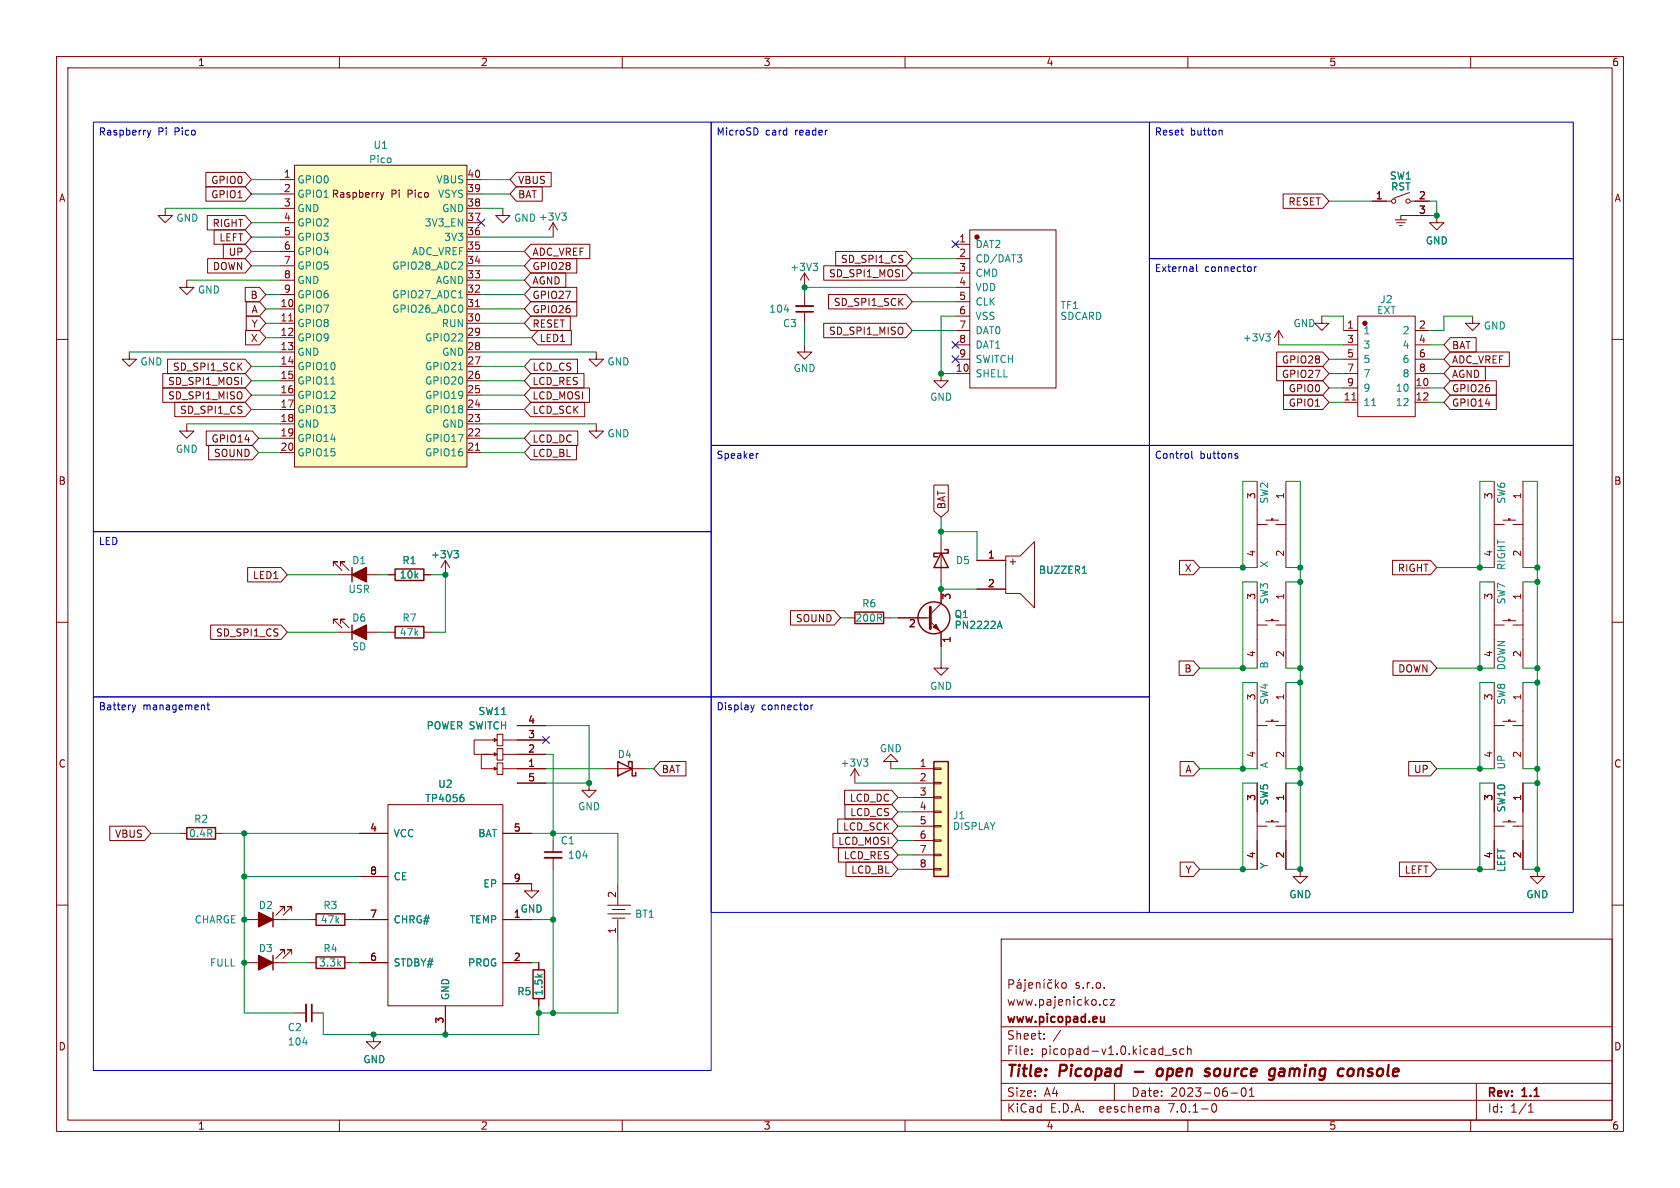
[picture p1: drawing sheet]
<svg xmlns="http://www.w3.org/2000/svg" width="297mm" height="210mm" viewBox="0 0 297 210" stroke-linecap="round" stroke-linejoin="round" font-family="sans-serif">
<g fill="none" stroke="#840000" stroke-width=".18">
<path d="M10 10h277v190h-277zM12 12h273v186h-273zM60 10v2M110 10v2M160 10v2M210 10v2M260 10v2M29.2 36.8v1.3h1.3l-1.3 1.3-1.3-1.3h1.3M36.4 33h6.9l1.1 1.3-1.1 1.3h-6.9zM36.4 30.5h6.9l1.1 1.3-1.1 1.2h-6.9zM36.6 38.1h6.7l1.1 1.3-1.1 1.2h-6.7zM49.5 31.8h2.6"/>
<path d="M49.5 34.3h2.6M49.5 36.8h2.6M49.5 39.4h2.6M52.1 29.2h30.4v53.4h-30.4zM67.2 34l.4 .9M67.6 34.9l-.4 .4M67.9 34l-.3 .9M82.5 31.8h2.6M82.5 34.3h2.6M82.5 36.8h2.6M82.5 39.4h2.6M88.9 36.8v1.3h1.3l-1.3 1.3-1.3-1.3h1.3"/>
<path d="M91.3 30.5h6.1v2.5h-6.1l-1.1-1.2zM91.3 33h4.6v2.6h-4.6l-1.1-1.3zM97.8 39.4v2.5M97.8 39.4l-.8 1.2M97.8 39.4l.8 1.2M226.8 34.3h7l1.1 1.3-1.1 1.2h-7zM242.6 35.6h3.3M246.6 38.9h2.1M246.9 39.4h1.5M247.4 39.9h.5M249.2 34l-2.8 1.1M249.4 35.6h3.3"/>
<path d="M252.7 38.1h-5.1v.8M254 38.1v1.3h1.3l-1.3 1.2-1.3-1.2h1.3M10 60h2M33 49.5v1.3h1.3l-1.3 1.3-1.3-1.3h1.3M36.7 45.7h6.6l1.1 1.3-1.1 1.3h-6.6zM37.9 40.6h5.4l1.1 1.3-1.1 1.3h-5.4zM39.5 43.2h3.8l1.1 1.3-1.1 1.2h-3.8zM43.4 50.8h2.5l1.1 1.3-1.1 1.2h-2.5zM43.4 58.4h2.5l1.1 1.3-1.1 1.3h-2.5zM43.5 53.3h2.4l1.1 1.3-1.1 1.3h-2.4zM43.5 55.9h2.4l1.1 1.3-1.1 1.2h-2.4zM49.5 54.6h2.6"/>
<path d="M49.5 57.2h2.6M49.5 59.7h2.6M49.5 52.1h2.6M49.5 49.5h2.6M49.5 47h2.6M49.5 44.5h2.6M49.5 41.9h2.6M51 56.7h.8M82.5 54.6h2.6M82.5 57.2h2.6M82.5 59.7h2.6M82.5 52.1h2.6"/>
<path d="M82.5 49.5h2.6M82.5 47h2.6M82.5 44.5h2.6M82.5 41.9h2.6M84.1 54.2h.7M93.8 53.3h8.2v2.6h-8.2l-1.1-1.3zM93.8 55.9h7v2.5h-7l-1.1-1.2zM93.8 50.8h8.2v2.5h-8.2l-1.1-1.2zM93.8 43.2h10.5v2.5h-10.5l-1.1-1.2zM93.8 45.7h8.2v2.6h-8.2l-1.1-1.3zM93.8 48.3h6.2v2.5h-6.2l-1.1-1.3zM95.1 58.4h5.9v2.6h-5.9l-1.1-1.3z"/>
<path d="M142.2 48.3v2.5M142.2 52.1v2M142.2 55.1v2.1M142.2 48.3l-.7 1.2M142.2 48.3l.8 1.2M145.6 47h14.6l1.1 1.3-1.1 1.2h-14.6zM145.6 57.1h14.6l1.1 1.3-1.1 1.3h-14.6zM146.5 52.1h13.7l1.1 1.2-1.1 1.3h-13.7zM147.7 44.4h12.5l1.1 1.3-1.1 1.3h-12.5zM168.9 58.4h2.5M168.9 43.2h2.5M168.9 45.7h2.5"/>
<path d="M168.9 48.3h2.5M168.9 50.8h2.5M168.9 53.3h2.5M168.9 55.9h2.5M171.4 40.6h15.3v28h-15.3zM226.1 58.4l-.8 1.3M226.1 58.4v2.6M226.1 58.4l.7 1.3M233.7 55.9v1.3h1.2l-1.2 1.2-1.3-1.2h1.3M237.5 58.4h2.5M240 55.9h10.2v17.8h-10.2zM250.2 58.4h2.5"/>
<path d="M256.4 59.7h4.6v2.5h-4.6l-1.1-1.2zM260.3 55.9v1.3h1.3l-1.3 1.2-1.2-1.2h1.2M285 60h2M22.9 62.2v1.3h1.2l-1.2 1.3-1.3-1.3h1.3M28.8 66h14.5l1.1 1.3-1.1 1.3h-14.5zM28.8 68.6h14.5l1.1 1.3-1.1 1.2h-14.5zM29.6 63.5h13.7l1.1 1.3-1.1 1.2h-13.7zM30.9 71.1h12.4l1.1 1.3-1.1 1.3h-12.4zM33 74.9v1.3h1.3l-1.3 1.3-1.3-1.3h1.3M36.5 76.2h8.1l1.1 1.3-1.1 1.2h-8.1zM36.9 78.7h7.7l1.1 1.3-1.1 1.3h-7.7zM49.5 62.2h2.6"/>
<path d="M49.5 64.8h2.6M49.5 67.3h2.6M49.5 69.9h2.6M49.5 72.4h2.6M49.5 74.9h2.6M49.5 77.5h2.6M82.5 62.2h2.6M82.5 64.8h2.6M82.5 67.3h2.6M82.5 69.9h2.6M82.5 72.4h2.6M82.5 74.9h2.6"/>
<path d="M82.5 77.5h2.6M84.1 79.6h.7M93.8 76.2h8.4v2.5h-8.4l-1.1-1.2zM93.8 78.7h8.1v2.6h-8.1l-1.1-1.3zM93.8 71.1h9.6v2.6h-9.6l-1.1-1.3zM93.8 63.5h8.3v2.5h-8.3l-1.1-1.2zM93.8 68.6h10.4v2.5h-10.4l-1.1-1.2zM93.8 66h9.4v2.6h-9.4l-1.1-1.3zM105.4 74.9v1.3h1.3l-1.3 1.3-1.3-1.3h1.3M105.4 62.2v1.3h1.3l-1.3 1.3-1.3-1.3h1.3M142.2 61v1.2h1.3l-1.3 1.3-1.2-1.3h1.2M166.4 66v1.3h1.2l-1.2 1.3-1.3-1.3h1.3"/>
<path d="M168.9 61h2.5M168.9 63.5h2.5M168.9 66h2.5M225.7 62.2h8.1l1.1 1.3-1.1 1.3h-8.1zM225.7 64.8h8.1l1.1 1.2-1.1 1.3h-8.1zM226.9 69.8h6.9l1.1 1.3-1.1 1.3h-6.9zM226.9 67.3h6.9l1.1 1.3-1.1 1.3h-6.9zM237.5 68.6h2.5M237.5 71.1h2.5M237.5 61h2.5M237.5 63.5h2.5M237.5 66h2.5"/>
<path d="M239 70.7h.7M250.2 68.6h2.5M250.2 71.1h2.5M250.2 61h2.5M250.2 63.5h2.5M250.2 66h2.5M256.4 67.3h8.1v2.6h-8.1l-1.1-1.3zM256.4 69.8h8.1v2.6h-8.1l-1.1-1.3zM256.4 64.8h6.2v2.5h-6.2l-1.1-1.3zM256.4 62.2h10.4v2.6h-10.4l-1.1-1.3zM49.5 80h2.6M78.7 99.1v2.5"/>
<path d="M78.7 99.1l-.7 1.2M78.7 99.1l.8 1.2M82.5 80h2.6M165.1 85.7h2.5v4.6l-1.2 1.1-1.3-1.1zM166.4 95.3v7.6M172.7 99.1h5.1M177.8 98.3h2.5l2.6-2.5v11.6l-2.6-2.5h-2.5zM178.6 99.3h1M179.1 98.8v1M208.5 99.1h2.5l1.1 1.2-1.1 1.3h-2.5zM222.2 92.7h1.8M222.2 85.1v15.2"/>
<path d="M223.8 91.9h2.3M224.8 91.9v-.2h.2v.2M225.6 92.7h1.7M227.3 85.1v15.2M246.2 99.1h6.7l1.1 1.2-1.1 1.3h-6.7zM264.2 85.1v15.2M264.2 92.7h1.7M265.7 91.9h2.3M266.7 91.9v-.2h.3v.2M267.5 92.7h1.7M269.2 85.1v15.2M10 110h2"/>
<path d="M37.2 110.5h12.5l1.1 1.3-1.1 1.2h-12.5zM43.8 100.3h5.9l1.1 1.3-1.1 1.3h-5.9zM58.9 100.1v-.8h.8h-.8l1.6 1.5M58.9 110.2v-.7h.8h-.8l1.6 1.5M59.7 101.6h7.6M59.7 111.8h7.6M60.2 100.1v-.8h.8h-.8l1.5 1.5M60.2 110.2v-.7h.8h-.8l1.5 1.5M68.6 101.6h1.2M68.6 111.8h1.2M74.9 101.6h1.3M74.9 111.8h1.3"/>
<path d="M139.8 107.9h7.7l1.1 1.3-1.1 1.3h-7.7zM149.9 109.2h1.2M156.2 109.2h1.3M158.7 109.2h5.8M164.5 109.9l1.9 1.9v2.5M165.7 111.1l.5 .5M166.4 116.8v1.3h1.2l-1.2 1.3-1.3-1.3h1.3M166.4 104.1v2.6l-1.9 1.9M172.7 104.1h5.1M208.5 116.8h2.5l1.1 1.3-1.1 1.3h-2.5zM222.2 110.5h1.8M222.2 102.9v15.2"/>
<path d="M223.8 109.7h2.3M224.8 109.7v-.2h.2v.2M225.6 110.5h1.7M227.3 102.9v15.2M246.3 116.8h6.6l1.1 1.3-1.1 1.3h-6.6zM264.2 102.9v15.2M264.2 110.5h1.7M265.7 109.7h2.3M266.7 109.7v-.2h.3v.2M267.5 110.5h1.7M269.2 102.9v15.2M285 110h2"/>
<path d="M87.4 135.6l.5 .3-.5 .2zM87.4 133.1l.5 .3-.5 .2zM87.4 130.6l.5 .2-.5 .3zM87.6 130.8h-3.8v2.6h2.8M87.9 134.9h1v2h-1zM87.9 132.3h1v2.1h-1zM87.9 129.8h1v2h-1zM87.9 133.4h-2.8v2.5h2.5M88.9 135.9h7.6M88.9 133.4h7.6M88.9 130.8h7.6M91.4 128.3h5.1"/>
<path d="M91.4 138.4h5.1M104.1 138.4v1.3h1.3l-1.3 1.3-1.2-1.3h1.2M106.7 135.9h7.6M116.7 134.6h4.6v2.6h-4.6l-1.1-1.3zM149.3 139.7h8.3l1.1 1.3-1.1 1.2h-8.3zM151.1 135.9l-.7 1.3M151.1 135.9v2.5M151.1 135.9l.8 1.3M157.5 134.6h1.2l-1.2-1.2-1.3 1.2h1.3v1.3M161.3 135.9h3.8M161.3 138.4h3.8M165.1 138.3h1.3v.3h-1.3z"/>
<path d="M165.1 135.8h1.3v.2h-1.3zM208.6 134.6h2.4l1.1 1.3-1.1 1.3h-2.4zM222.2 128.3h1.8M222.2 120.7v15.2M222.2 138.4v15.3M223.8 127.5h2.3M224.8 127.5v-.2h.2v.2M225.6 128.3h1.7M227.3 120.7v15.2M227.3 138.4v15.3M249 134.6h3.9l1.1 1.3-1.1 1.3h-3.9zM264.2 128.3h1.7"/>
<path d="M264.2 120.7v15.2M264.2 138.4v15.3M265.7 127.5h2.3M266.7 127.5v-.2h.3v.2M267.5 128.3h1.7M269.2 120.7v15.2M269.2 138.4v15.3M10 160h2M19.4 146h6.2l1.1 1.3-1.1 1.3h-6.2zM31.7 147.3h1.3M38.1 147.3h1.3M63.5 147.3h5.1"/>
<path d="M63.5 154.9h5.1M68.6 142.2h20.3v35.6h-20.3zM88.9 156.2h5.1v1.3h1.2l-1.2 1.3-1.3-1.3h1.3M88.9 147.3h5.1M97.8 148.6v2M97.8 151.6v2.1M109.2 156.2v3.8M147.3 147.3h10.3l1.1 1.3-1.1 1.3h-10.3zM148.1 144.8h9.5l1.1 1.3-1.1 1.2h-9.5zM148.2 149.9h9.4l1.1 1.2-1.1 1.3h-9.4zM149.4 142.2h8.2l1.1 1.3-1.1 1.3h-8.2zM149.6 152.4h8l1.1 1.3-1.1 1.2h-8z"/>
<path d="M161.3 146.1h3.8M161.3 141h3.8M161.3 143.5h3.8M161.3 148.6h3.8M161.3 151.1h3.8M161.3 153.7h3.8M165.1 153.5h1.3v.3h-1.3zM165.1 151h1.3v.3h-1.3zM165.1 148.5h1.3v.2h-1.3zM165.1 145.9h1.3v.3h-1.3zM165.1 143.4h1.3v.2h-1.3zM165.1 140.8h1.3v.3h-1.3z"/>
<path d="M208.6 152.4h2.4l1.1 1.3-1.1 1.2h-2.4zM222.2 146.1h1.8M223.8 145.3h2.3M224.8 145.3v-.3h.2v.3M225.6 146.1h1.7M229.9 153.7v1.2h1.2l-1.2 1.3-1.3-1.3h1.3M247.4 152.4h5.5l1.1 1.3-1.1 1.2h-5.5zM264.2 146.1h1.7M265.7 145.3h2.3M266.7 145.3v-.3h.3v.3M267.5 146.1h1.7M271.8 153.7v1.2h1.2l-1.2 1.3-1.3-1.3h1.3"/>
<path d="M285 160h2M43.2 162.6h7.6M43.2 170.2h7.6M50.3 161v-.7h-.8h.8l-1.5 1.5M50.3 168.7v-.8h-.8h.8l-1.5 1.5M51.6 161v-.7h-.8h.8l-1.6 1.5M51.6 168.7v-.8h-.8h.8l-1.6 1.5M52.1 179.1h2M54.6 162.6h1.3M54.6 170.2h1.3M55.1 179.1h2M61 162.6h1.2"/>
<path d="M61 170.2h1.2M63.5 162.6h5.1M63.5 170.2h5.1M78.7 177.8v5.1M88.9 162.6h5.1M88.9 170.2h5.1M95.2 170.2v1.3M95.2 176.5v1.3M107.4 160h4.1M107.4 161.5h4.1M108.2 160.8h2.3M108.2 162.3h2.3"/>
<path d="M109.2 162.6v3.8M177 166h108v32h-108zM178.4 174l.7-.1 .1-.2-.1-.4-.2-.1h-.5v1.5M179.9 173.8h.5l.1 .9M180.3 173.1l-.2 .2M180.5 174.1h-.5a.29 .29 0 0 0-.2 .3 .29 .29 0 0 0 .2 .3l.5-.1M181.2 173.2v.1M181.2 173.7v1.3l-.3 .2M181.9 174.2l.7-.1-.1-.3-.4-.1-.2 .2v.7h.6M183.2 173.8l.2-.1 .4 .1 .1 .9M183.2 173.7v1M184.6 173.7v1"/>
<path d="M184.7 173.1l-.2 .2M185.4 173.1l.2 .2 .3-.2M185.9 173.8l-.4-.1-.3 .3v.4l.2 .2h.5M186.6 173.2v1.5M186.7 174.1l.4 .6M187.1 173.7l-.5 .6M187.9 173.8l.3-.1 .3 .3v.4l-.3 .3-.3-.1-.2-.2v-.4zM195.2 177.6h.6M195.2 176.8h.6M195.2 174.6v.1M196.3 176.7h.8l-.8 1h.8M60 198v2"/>
<path d="M66 182.9v1.3h1.3l-1.3 1.2-1.2-1.2h1.2M110 198v2M160 198v2M177 194.5h108M177 191.5h108M177 187.5h108M177 181.5h108M182.4 186.3v.1M182.4 185.5v.1M184.6 183.6v.1M184.6 182.8v.1M197 191.5v3"/>
<path d="M204.6 195.6l.3 .2v.8M204.9 196.5l-.5 .1M204.9 196h-.5M205.9 186.5h1.2M207.9 185.5l-.3-.1-.2 .2v.2l.5 .2v.3h-.5M209.3 185.5l-.4-.1-.3 .3v.4l.1 .2h.6M209.9 185.5l.2-.1 .4 .1 .1 .9M209.9 184.9v1.5M210 198v2M214.4 195.2l.2-.1a.81 .81 0 0 1 .6 .6 .81 .81 0 0 1-.3 .8l-.2 .1a.81 .81 0 0 1-.3-1.4zM217.6 193.2h1.2M219.6 192.4l.2-.1a.81 .81 0 0 1 .6 .6 .81 .81 0 0 1-.3 .8l-.2 .1a.81 .81 0 0 1-.6-.6 .81 .81 0 0 1 .3-.8z"/>
<path d="M220.9 193.8h.8M220.9 192.7l.4-.4v1.5M260 198v2M261 191.5v6.5M270.2 196.6h.9M270.2 195.5l.4-.4v1.5"/>
<circle cx="246.4" cy="35.6" r=".38"/>
<circle cx="248.9" cy="35.6" r=".38"/>
</g>
<path d="M205.3 188.9a.62 .62 0 0 0-.8 .4v.7a.52 .52 0 0 0 .8 .1M213.3 189.6h.3l.3 .3-.2 .2-.2 .1M213.4 188.9l.5 .1M224.9 188.9l.5 .1M225.3 190.1l-.2 .1M225.4 188.9l-.3 1.8M226.1 189.8v.3M239 188.9a.62 .62 0 0 0-.7 .4v.7a.52 .52 0 0 0 .7 .1" fill="none" stroke="#840000" stroke-width=".4"/>
<path d="M140.7 55.1h3.1M96.3 150.6h3M55.1 177.5v3.1M195.2 179.7v1M195.2 180.6l-.2 .1" fill="none" stroke="#840000" stroke-width=".3"/>
<g fill="none" stroke="#008484" stroke-width=".18">
<path d="M99.3 37.7h.8l-.4 .4M99.8 38.1l.3 .3v.3l-.3 .2M81.1 52.7h.7M143.8 46.5h.7l-.4 .5M144.3 47l.2 .3v.3l-.2 .2M179.8 45h.8l-.4 .5M180.6 45.6v.6M223.8 59h.7l-.4 .5M224.3 59.5l.2 .2v.3l-.2 .3M81.1 65.4h.7M80.3 97.3h.7l-.4 .5M80.8 97.8l.2 .3v.3l-.2 .2"/>
<path d="M176.4 110.7h.6M176.7 109.8l.5 1.3M191.3 101.4h.8M152.6 134.2h.8l-.4 .5M153.2 134.7l.2 .2v.3l-.2 .2M81.7 140.4h.2M81.8 140.9l.2 .3v.3l-.2 .2"/>
</g>
<g fill="#ffffc2" stroke="#ffffc2" stroke-width=".18">
<path d="M52.1 29.2h30.4v53.4h-30.4z"/>
<path d="M165.1 134.6h2.5v20.3h-2.5z"/>
</g>
<g fill="none" stroke="#840000" stroke-width=".25">
<path d="M166.4 97.8l1.2 2.5h-2.5zM167 97.2h.6v.6h-2.5v.6h.6M62.2 100.3v2.6M62.2 110.5v2.5M69.8 100.6h5.1v2h-5.1zM69.8 110.7h5.1v2.1h-5.1zM151.1 108.2h5.1v2h-5.1zM109.2 134.6l2.6 1.3-2.6 1.3zM111.1 135.3v-.7h.7v2.6h.6v-.7M165.1 134.6h2.5v20.3h-2.5zM33 146.3h5.1v2h-5.1zM48.3 161.3v2.5"/>
<path d="M48.3 168.9v2.6M55.9 161.5h5.1v2.1h-5.1zM55.9 169.2h5.1v2h-5.1zM94.2 171.5h2.1v5h-2.1z"/>
<circle cx="165.1" cy="109.2" r="2.82"/>
</g>
<g fill="#840000" stroke="#840000" stroke-width=".25">
<path d="M45.7 161.3l2.6 1.3-2.6 1.2z"/>
<path d="M45.7 168.9l2.6 1.3-2.6 1.3z"/>
<path d="M62.2 101.6l2.6-1.3v2.6z"/>
<path d="M62.2 111.8l2.6-1.3v2.5z"/>
</g>
<path d="M140.7 54.1h3.1M96.3 151.6h3M54.1 177.5v3.1" fill="none" stroke="#840000" stroke-width=".33"/>
<g fill="#840000" stroke="#840000" stroke-width=".18">
<path d="M165 110.9l.5-.5 .5 1z"/>
<circle cx="241.3" cy="57.2" r=".38"/>
<circle cx="172.7" cy="41.9" r=".38"/>
</g>
<path d="M164.5 107.3v3.8" fill="none" stroke="#840000" stroke-width=".51"/>
<g fill="none" stroke="#0000c2" stroke-width=".18">
<path d="M16.5 21.6h109.2v72.4h-109.2zM26 23l.4 .9M26.4 23.9l-.2 .3M26.7 23l-.3 .9M125.7 21.6h77.5v57.1h-77.5zM133.9 22.9v.7M203.2 21.6h74.9v24.1h-74.9zM215.7 23l.4 .2v.7M203.2 45.7h74.9v33h-74.9zM211.5 46.7v1.1l.2 .2M221.8 47.2v.8M222.1 47.2l-.3 .2"/>
<path d="M125.7 78.7h77.5v44.5h-77.5zM203.2 78.7h74.9v82.6h-74.9zM210.7 79.8v1l.2 .2M16.5 94h109.2v29.2h-109.2zM134.1 80.2h-.3M218.5 80.6l.3 .1v.1l-.1 .2h-.3M218.5 80.2h.3M16.5 123.2h109.2v66h-109.2zM23.4 124.6l.3 .9M23.7 125.5l-.1 .3M24 124.6l-.3 .9M36.6 124.6h.5"/>
<path d="M36.8 124.2v1.1l.3 .2M125.7 123.2h77.5v38.1h-77.5zM133.3 124.6l-.3 .9M143.4 124.6v.9M143.7 124.6l-.3 .3"/>
</g>
<g fill="none" stroke="#008400" stroke-width=".18">
<path d="M29.2 36.8h20.3M44.4 34.3h5.1M44.4 31.8h5.1M44.4 39.4h5.1M85.1 36.8h3.8M85.1 34.3h5.1M85.1 31.8h5.1M234.9 35.6h7.7M252.7 35.6h1.3v2.5h-1.3M33 49.5h16.5M44.4 41.9h5.1M44.4 47h5.1"/>
<path d="M44.4 44.5h5.1M47 59.7h2.5M47 57.2h2.5M47 52.1h2.5M47 54.6h2.5M85.1 59.7h8.9M85.1 41.9h12.7M85.1 57.2h7.6M85.1 49.5h7.6M85.1 52.1h7.6M85.1 47h7.6M85.1 54.6h7.6"/>
<path d="M85.1 44.5h7.6M142.2 57.2v3.8M161.3 58.4h7.6M161.3 53.3h7.6M161.3 45.7h7.6M161.3 48.3h7.6M168.9 55.9h-2.5v10.1h2.5M168.9 50.8h-26.7v1.3M233.7 55.9h3.8v2.5M260.3 55.9h-5v2.5h-2.6M22.9 62.2h26.6M33 74.9h16.5"/>
<path d="M44.4 69.9h5.1M44.4 72.4h5.1M44.4 67.3h5.1M44.4 64.8h5.1M45.7 77.5h3.8M85.1 69.9h7.6M85.1 77.5h7.6M85.1 72.4h7.6M85.1 74.9h20.3M85.1 67.3h7.6M85.1 64.8h7.6M85.1 62.2h20.3"/>
<path d="M226.1 61h11.4M234.9 63.5h2.6M234.9 71.1h2.6M234.9 66h2.6M234.9 68.6h2.6M252.7 61h2.6M252.7 63.5h2.6M252.7 71.1h2.6M252.7 66h2.6M252.7 68.6h2.6M45.7 80h3.8M85.1 80h7.6"/>
<path d="M166.4 91.4v3.9M166.4 94h6.3v5.1M222.2 85.1h-2.5v15.2M227.3 85.1h2.6v68.6h-2.6M264.2 85.1h-2.6v15.2M269.2 85.1h2.6v68.6h-2.6M50.8 111.8h8.9M50.8 101.6h8.9M67.3 111.8h1.3M67.3 101.6h1.3M76.2 101.6h2.5v10.2h-2.5M148.6 109.2h1.3"/>
<path d="M157.5 109.2h1.2M166.4 102.9v1.2h6.3M166.4 114.3v2.5M212.1 100.3h10.1M212.1 118.1h10.1M222.2 102.9h-2.5v15.2M227.3 100.3h2.6M227.3 118.1h2.6M227.3 102.9h2.6M254 100.3h10.2M254 118.1h10.2M264.2 102.9h-2.6v15.2"/>
<path d="M269.2 100.3h2.6M269.2 118.1h2.6M269.2 102.9h2.6M96.5 135.9h10.2M96.5 128.3h7.6v10.1h-7.6M96.5 133.4h1.3v15.2M114.3 135.9h1.3M151.1 138.4h10.2M157.5 135.9h3.8M212.1 135.9h10.1M222.2 138.4h-2.5v15.3M222.2 120.7h-2.5v15.2"/>
<path d="M227.3 135.9h2.6M227.3 138.4h2.6M227.3 120.7h2.6M254 135.9h10.2M264.2 138.4h-2.6v15.3M264.2 120.7h-2.6v15.2M269.2 135.9h2.6M269.2 138.4h2.6M269.2 120.7h2.6M26.7 147.3h5M39.4 147.3h24.1M43.2 147.3v31.8h8.9"/>
<path d="M43.2 154.9h20.3M94 147.3h15.2v8.9M97.8 153.7v25.4M158.7 141h2.6M158.7 143.5h2.6M158.7 153.7h2.6M158.7 146.1h2.6M158.7 148.6h2.6M158.7 151.1h2.6M212.1 153.7h10.1M254 153.7h10.2M50.8 162.6h3.8"/>
<path d="M50.8 170.2h3.8M62.2 162.6h1.3M62.2 170.2h1.3M94 162.6h3.8M94 170.2h1.2M95.2 177.8v5.1h-38.1v-3.8M109.2 166.4v12.7h-14"/>
</g>
<path d="M84.5 38.8l1.2 1.2M85.7 38.8l-1.2 1.2M168.3 42.6l1.2 1.2M169.5 42.6l-1.2 1.2M168.3 60.4l1.2 1.2M168.3 62.9l1.2 1.2M169.5 60.4l-1.2 1.2M169.5 62.9l-1.2 1.2M95.9 130.2l1.2 1.2M97.1 130.2l-1.2 1.2" fill="none" stroke="#000084" stroke-width=".18"/>
<g fill="#008400" stroke="#008400" stroke-width=".18">
<circle cx="261.6" cy="100.3" r=".46"/>
<circle cx="229.9" cy="118.1" r=".46"/>
<circle cx="229.9" cy="100.3" r=".46"/>
<circle cx="271.8" cy="100.3" r=".46"/>
<circle cx="219.7" cy="153.7" r=".46"/>
<circle cx="229.9" cy="120.7" r=".46"/>
<circle cx="219.7" cy="100.3" r=".46"/>
<circle cx="219.7" cy="118.1" r=".46"/>
<circle cx="229.9" cy="102.9" r=".46"/>
<circle cx="97.8" cy="147.3" r=".46"/>
<circle cx="104.1" cy="138.4" r=".46"/>
<circle cx="166.4" cy="104.1" r=".46"/>
<circle cx="271.8" cy="102.9" r=".46"/>
<circle cx="261.6" cy="118.1" r=".46"/>
<circle cx="271.8" cy="118.1" r=".46"/>
<circle cx="261.6" cy="135.9" r=".46"/>
<circle cx="271.8" cy="120.7" r=".46"/>
<circle cx="271.8" cy="135.9" r=".46"/>
<circle cx="271.8" cy="138.4" r=".46"/>
<circle cx="229.9" cy="135.9" r=".46"/>
<circle cx="229.9" cy="153.7" r=".46"/>
<circle cx="261.6" cy="153.7" r=".46"/>
<circle cx="229.9" cy="138.4" r=".46"/>
<circle cx="271.8" cy="153.7" r=".46"/>
<circle cx="219.7" cy="135.9" r=".46"/>
<circle cx="166.4" cy="94" r=".46"/>
<circle cx="166.4" cy="66" r=".46"/>
<circle cx="142.2" cy="50.8" r=".46"/>
<circle cx="254" cy="38.1" r=".46"/>
<circle cx="66" cy="182.9" r=".46"/>
<circle cx="78.7" cy="182.9" r=".46"/>
<circle cx="97.8" cy="179.1" r=".46"/>
<circle cx="97.8" cy="162.6" r=".46"/>
<circle cx="95.2" cy="179.1" r=".46"/>
<circle cx="43.2" cy="170.2" r=".46"/>
<circle cx="43.2" cy="162.6" r=".46"/>
<circle cx="43.2" cy="154.9" r=".46"/>
<circle cx="78.7" cy="101.6" r=".46"/>
<circle cx="43.2" cy="147.3" r=".46"/>
</g>
<g font-size="2.8" fill="#840000">
<text x="178" y="190.8">Title:</text>
<text x="187.4" y="190.8">Picopad</text>
<text x="201.2" y="190.8">-</text>
<text x="205.8" y="190.8">open</text>
<text x="215" y="190.8">source</text>
<text x="226.9" y="190.8">gaming</text>
<text x="239.7" y="190.8">console</text>
</g>
<g font-size="2.1" fill="#840000">
<text x="178" y="177.9">www.pajenicko.cz</text>
<text x="190" y="174.9">s.r. .</text>
<text x="178" y="183.9">Sheet:</text>
<text x="178" y="181.1">www.picopad.eu</text>
<text x="186.2" y="183.9">/</text>
<text x="178" y="186.6">File:</text>
<text x="184" y="186.6">picopad-v1.0.kicad_sch</text>
<text x="178" y="196.8">KiCad</text>
<text x="178" y="194">Size:</text>
<text x="184.6" y="194">A4</text>
<text x="185.7" y="196.8">E.D.A.</text>
<text x="194.4" y="196.8">eeschema</text>
<text x="200" y="194">Date:</text>
<text x="206.7" y="196.8">7.0.1-0</text>
<text x="206.9" y="194">2023-06-01</text>
<text x="263" y="194.2">Rev:</text>
<text x="263" y="196.8">Id:</text>
<text x="267" y="196.8">1/1</text>
<text x="269.2" y="194.2">1.1</text>
</g>
<g font-size="1.8" fill="#840000">
<text x="35" y="11.8">1</text>
<text x="85" y="11.8">2</text>
<text x="135" y="11.8">3</text>
<text x="185" y="11.8">4</text>
<text x="235" y="11.8">5</text>
<text x="285" y="11.8">6</text>
<text x="10.4" y="35.8">A</text>
<text x="37.2" y="35.2">GPIO1</text>
<text x="37.2" y="32.7">GPIO0</text>
<text x="50.1" y="31.5">1</text>
<text x="50.1" y="34">2</text>
<text x="69.1" y="35.1">Pi</text>
<text x="72.1" y="35.1">Pico</text>
<text x="82.5" y="34">39</text>
<text x="82.5" y="31.5">40</text>
<text x="91.6" y="32.7">VBUS</text>
<text x="91.6" y="35.2">BAT</text>
<text x="243.2" y="35.3">1</text>
<text x="250.8" y="35.3">2</text>
<text x="285.4" y="35.8">A</text>
<text x="37.5" y="40.3">RIGHT</text>
<text x="50.1" y="36.6">3</text>
<text x="50.1" y="39.1">4</text>
<text x="50.1" y="41.7">5</text>
<text x="82.5" y="41.7">36</text>
<text x="82.5" y="39.1">37</text>
<text x="82.5" y="36.6">38</text>
<text x="227.6" y="36.5">RESET</text>
<text x="250.8" y="37.8">3</text>
<text x="37.5" y="47.9">DOWN</text>
<text x="38.7" y="42.8">LEFT</text>
<text x="40.3" y="45.4">UP</text>
<text x="50.1" y="44.2">6</text>
<text x="50.1" y="46.7">7</text>
<text x="82.5" y="46.7">34</text>
<text x="82.5" y="44.2">35</text>
<text x="94.1" y="45.4">ADC_VREF</text>
<text x="94.1" y="47.9">GPIO28</text>
<text x="148.5" y="46.6">SD_SPI1_CS</text>
<text x="169.5" y="42.9">1</text>
<text x="169.5" y="45.5">2</text>
<text x="44.2" y="53">B</text>
<text x="50.1" y="49.3">8</text>
<text x="50.1" y="51.8">9</text>
<text x="82.5" y="51.8">32</text>
<text x="82.5" y="49.3">33</text>
<text x="94.1" y="53">GPIO27</text>
<text x="94.1" y="50.4">AGND</text>
<text x="146.4" y="49.2">SD_SPI1_MOSI</text>
<text x="169.5" y="48">3</text>
<text x="169.5" y="50.5">4</text>
<text x="169.5" y="53.1">5</text>
<text x="44.3" y="55.5">A</text>
<text x="44.3" y="58.1">Y</text>
<text x="49.5" y="54.4">10</text>
<text x="49.5" y="56.9">11</text>
<text x="49.5" y="59.4">12</text>
<text x="82.5" y="59.4">29</text>
<text x="82.5" y="56.9">30</text>
<text x="82.5" y="54.4">31</text>
<text x="94.1" y="55.5">GPIO26</text>
<text x="94.1" y="58.1">RESET</text>
<text x="146.4" y="59.3">SD_SPI1_MISO</text>
<text x="147.3" y="54.3">SD_SPI1_SCK</text>
<text x="169.5" y="55.6">6</text>
<text x="169.5" y="58.2">7</text>
<text x="238.1" y="58.2">1</text>
<text x="250.8" y="58.2">2</text>
<text x="30.4" y="65.7">SD_SPI1_SCK</text>
<text x="44.2" y="60.6">X</text>
<text x="49.5" y="62">13</text>
<text x="49.5" y="64.5">14</text>
<text x="82.5" y="64.5">27</text>
<text x="82.5" y="62">28</text>
<text x="94.1" y="65.7">LCD_CS</text>
<text x="95.4" y="60.6">LED1</text>
<text x="168.9" y="65.8">10</text>
<text x="169.5" y="60.7">8</text>
<text x="169.5" y="63.2">9</text>
<text x="226.5" y="64.4">GPIO28</text>
<text x="238.1" y="60.7">3</text>
<text x="238.1" y="63.2">5</text>
<text x="238.1" y="65.8">7</text>
<text x="250.8" y="60.7">4</text>
<text x="250.8" y="63.2">6</text>
<text x="250.8" y="65.8">8</text>
<text x="256.7" y="61.9">BAT</text>
<text x="256.7" y="64.4">ADC_VREF</text>
<text x="29.6" y="68.2">SD_SPI1_MOSI</text>
<text x="29.6" y="70.8">SD_SPI1_MISO</text>
<text x="49.5" y="67.1">15</text>
<text x="49.5" y="69.6">16</text>
<text x="82.5" y="69.6">25</text>
<text x="82.5" y="67.1">26</text>
<text x="94.1" y="70.8">LCD_MOSI</text>
<text x="94.1" y="68.2">LCD_RES</text>
<text x="226.5" y="67">GPIO27</text>
<text x="227.7" y="69.5">GPIO0</text>
<text x="237.5" y="70.9">11</text>
<text x="238.1" y="68.3">9</text>
<text x="250.2" y="68.3">10</text>
<text x="250.2" y="70.9">12</text>
<text x="256.7" y="69.5">GPIO26</text>
<text x="256.7" y="67">AGND</text>
<text x="31.7" y="73.3">SD_SPI1_CS</text>
<text x="49.5" y="72.1">17</text>
<text x="49.5" y="74.7">18</text>
<text x="49.5" y="77.2">19</text>
<text x="82.5" y="77.2">22</text>
<text x="82.5" y="74.7">23</text>
<text x="82.5" y="72.1">24</text>
<text x="94.1" y="73.3">LCD_SCK</text>
<text x="227.7" y="72">GPIO1</text>
<text x="256.7" y="72">GPIO14</text>
<text x="37.3" y="78.4">GPIO14</text>
<text x="37.7" y="80.9">SOUND</text>
<text x="49.5" y="79.8">20</text>
<text x="82.5" y="79.8">21</text>
<text x="94.1" y="78.4">LCD_DC</text>
<text x="94.1" y="80.9">LCD_BL</text>
<text x="10.3" y="85.8">B</text>
<text x="222" y="88.3" transform="rotate(-90 222 88.3)">3</text>
<text x="227.1" y="88.3" transform="rotate(-90 227.1 88.3)">1</text>
<text x="263.9" y="88.3" transform="rotate(-90 263.9 88.3)">3</text>
<text x="269" y="88.3" transform="rotate(-90 269 88.3)">1</text>
<text x="285.3" y="85.8">B</text>
<text x="167.3" y="90" transform="rotate(-90 167.3 90)">BAT</text>
<text x="174.6" y="98.8">1</text>
<text x="209.3" y="101.2">X</text>
<text x="222" y="98.5" transform="rotate(-90 222 98.5)">4</text>
<text x="227.1" y="98.5" transform="rotate(-90 227.1 98.5)">2</text>
<text x="247" y="101.2">RIGHT</text>
<text x="263.9" y="98.5" transform="rotate(-90 263.9 98.5)">4</text>
<text x="269" y="98.5" transform="rotate(-90 269 98.5)">2</text>
<text x="44.6" y="102.5">LED1</text>
<text x="168.3" y="106.1" transform="rotate(-90 168.3 106.1)">3</text>
<text x="174.6" y="103.9">2</text>
<text x="222" y="106.1" transform="rotate(-90 222 106.1)">3</text>
<text x="227.1" y="106.1" transform="rotate(-90 227.1 106.1)">1</text>
<text x="263.9" y="106.1" transform="rotate(-90 263.9 106.1)">3</text>
<text x="269" y="106.1" transform="rotate(-90 269 106.1)">1</text>
<text x="38.1" y="112.7">SD_SPI1_CS</text>
<text x="140.6" y="110.1">SOUND</text>
<text x="160.6" y="111.1">2</text>
<text x="168.3" y="113.7" transform="rotate(-90 168.3 113.7)">1</text>
<text x="209.3" y="119">B</text>
<text x="222" y="116.2" transform="rotate(-90 222 116.2)">4</text>
<text x="227.1" y="116.2" transform="rotate(-90 227.1 116.2)">2</text>
<text x="247.1" y="119">DOWN</text>
<text x="263.9" y="116.2" transform="rotate(-90 263.9 116.2)">4</text>
<text x="269" y="116.2" transform="rotate(-90 269 116.2)">2</text>
<text x="222" y="123.9" transform="rotate(-90 222 123.9)">3</text>
<text x="227.1" y="123.9" transform="rotate(-90 227.1 123.9)">1</text>
<text x="263.9" y="123.9" transform="rotate(-90 263.9 123.9)">3</text>
<text x="269" y="123.9" transform="rotate(-90 269 123.9)">1</text>
<text x="93.3" y="130.6">3</text>
<text x="93.3" y="128">4</text>
<text x="10.3" y="135.8">C</text>
<text x="93.3" y="135.6">1</text>
<text x="93.3" y="133.1">2</text>
<text x="117" y="136.8">BAT</text>
<text x="162.5" y="135.6">1</text>
<text x="209.4" y="136.8">A</text>
<text x="222" y="134" transform="rotate(-90 222 134)">4</text>
<text x="227.1" y="134" transform="rotate(-90 227.1 134)">2</text>
<text x="249.8" y="136.8">UP</text>
<text x="263.9" y="134" transform="rotate(-90 263.9 134)">4</text>
<text x="269" y="134" transform="rotate(-90 269 134)">2</text>
<text x="285.3" y="135.8">C</text>
<text x="93.3" y="138.2">5</text>
<text x="150.1" y="141.9">LCD_DC</text>
<text x="162.5" y="138.2">2</text>
<text x="162.5" y="140.7">3</text>
<text x="162.5" y="143.3">4</text>
<text x="222" y="141.6" transform="rotate(-90 222 141.6)">3</text>
<text x="227.1" y="141.6" transform="rotate(-90 227.1 141.6)">1</text>
<text x="263.9" y="141.6" transform="rotate(-90 263.9 141.6)">3</text>
<text x="269" y="141.6" transform="rotate(-90 269 141.6)">1</text>
<text x="20.2" y="148.2">VBUS</text>
<text x="65.4" y="147.1">4</text>
<text x="90.8" y="147.1">5</text>
<text x="148.1" y="149.5">LCD_MOSI</text>
<text x="148.9" y="147">LCD_SCK</text>
<text x="150.2" y="144.4">LCD_CS</text>
<text x="162.5" y="145.8">5</text>
<text x="162.5" y="148.3">6</text>
<text x="65.4" y="154.7">8</text>
<text x="90.8" y="156">9</text>
<text x="149" y="152">LCD_RES</text>
<text x="150.4" y="154.6">LCD_BL</text>
<text x="162.5" y="150.9">7</text>
<text x="162.5" y="153.4">8</text>
<text x="209.4" y="154.6">Y</text>
<text x="222" y="151.8" transform="rotate(-90 222 151.8)">4</text>
<text x="227.1" y="151.8" transform="rotate(-90 227.1 151.8)">2</text>
<text x="248.2" y="154.6">LEFT</text>
<text x="263.9" y="151.8" transform="rotate(-90 263.9 151.8)">4</text>
<text x="269" y="151.8" transform="rotate(-90 269 151.8)">2</text>
<text x="109" y="158.8" transform="rotate(-90 109 158.8)">2</text>
<text x="65.4" y="162.3">7</text>
<text x="90.8" y="162.3">1</text>
<text x="109" y="165.1" transform="rotate(-90 109 165.1)">1</text>
<text x="65.4" y="169.9">6</text>
<text x="90.8" y="169.9">2</text>
<text x="10.3" y="185.8">D</text>
<text x="78.5" y="181" transform="rotate(-90 78.5 181)">3</text>
<text x="285.3" y="185.8">D</text>
<text x="35" y="199.8">1</text>
<text x="85" y="199.8">2</text>
<text x="135" y="199.8">3</text>
<text x="185" y="199.8">4</text>
<text x="235" y="199.8">5</text>
<text x="285" y="199.8">6</text>
</g>
<g font-size="1.8" fill="#0000c2">
<text x="17.5" y="24.2">Raspberry</text>
<text x="27.9" y="24.2">Pi</text>
<text x="30.9" y="24.2">Pico</text>
<text x="126.7" y="24.2">MicroSD</text>
<text x="135.3" y="24.2">card</text>
<text x="140.6" y="24.2">reader</text>
<text x="204.2" y="24.2">Reset</text>
<text x="210.4" y="24.2">button</text>
<text x="204.2" y="48.3">External</text>
<text x="213" y="48.3">connector</text>
<text x="126.7" y="81.3">Speaker</text>
<text x="204.2" y="81.3">Control</text>
<text x="212.1" y="81.3">buttons</text>
<text x="17.5" y="96.6">LED</text>
<text x="17.5" y="125.8">Battery</text>
<text x="25.3" y="125.8">management</text>
<text x="126.7" y="125.8">Display</text>
<text x="134.6" y="125.8">connector</text>
</g>
<g font-size="1.8" fill="#008484">
<text x="65.2" y="29">Pico</text>
<text x="66" y="26.5">U1</text>
<text x="52.6" y="32.6">GPIO0</text>
<text x="52.6" y="35.1">GPIO1 Raspberry</text>
<text x="77" y="32.6">VBUS</text>
<text x="77.3" y="35.1">VSYS</text>
<text x="245.7" y="31.9">SW1</text>
<text x="245.9" y="33.8">RST</text>
<text x="31.1" y="39.4">GND</text>
<text x="52.6" y="37.7">GND</text>
<text x="52.6" y="40.2">GPIO2</text>
<text x="75" y="40.2">3V3_EN</text>
<text x="78" y="37.7">GND</text>
<text x="90.8" y="39.4">GND +3V3</text>
<text x="52.6" y="42.7">GPIO3</text>
<text x="52.6" y="45.3">GPIO4</text>
<text x="52.6" y="47.8">GPIO5</text>
<text x="69.2" y="47.8">GPIO28_ADC2</text>
<text x="72.7" y="45.3">ADC_VREF</text>
<text x="78.4" y="42.7">3V3</text>
<text x="172.5" y="44">DAT2</text>
<text x="172.5" y="46.5">CD/DAT3</text>
<text x="252" y="43.4">GND</text>
<text x="34.9" y="52.1">GND</text>
<text x="52.6" y="50.4">GND</text>
<text x="52.6" y="52.9">GPIO6</text>
<text x="69.2" y="52.9">GPIO27_ADC1</text>
<text x="77" y="50.4">AGND</text>
<text x="139.6" y="48">+3V3</text>
<text x="172.5" y="49.1">CMD</text>
<text x="172.5" y="51.6">VDD</text>
<text x="244" y="53.7">J2</text>
<text x="52.6" y="55.4">GPIO7</text>
<text x="52.6" y="58">GPIO8</text>
<text x="69.2" y="55.4">GPIO26_ADC0</text>
<text x="78" y="58">RUN</text>
<text x="135.9" y="55.4">104</text>
<text x="138.4" y="58">C3</text>
<text x="172.5" y="54.2">CLK</text>
<text x="172.5" y="56.7">VSS</text>
<text x="172.5" y="59.2">DAT0</text>
<text x="187.4" y="54.8">TF1</text>
<text x="187.4" y="56.7">SDCARD</text>
<text x="228.6" y="58">GND</text>
<text x="241" y="59.2">1</text>
<text x="243.4" y="55.7">EXT</text>
<text x="247.8" y="59.2">2</text>
<text x="262.3" y="58.4">GND</text>
<text x="24.8" y="64.8">GND</text>
<text x="52.6" y="60.5">GPIO9</text>
<text x="52.6" y="63.1">GND</text>
<text x="52.6" y="65.6">GPIO10</text>
<text x="75" y="65.6">GPIO21</text>
<text x="75" y="60.5">GPIO22</text>
<text x="78" y="63.1">GND</text>
<text x="107.3" y="64.8">GND</text>
<text x="140.2" y="65.9">GND</text>
<text x="172.5" y="61.8">DAT1</text>
<text x="172.5" y="64.3">SWITCH</text>
<text x="219.6" y="60.5">+3V3</text>
<text x="241" y="61.8">3</text>
<text x="241" y="64.3">5</text>
<text x="247.8" y="61.8">4</text>
<text x="247.8" y="64.3">6</text>
<text x="52.6" y="68.1">GPIO11</text>
<text x="52.6" y="70.7">GPIO12</text>
<text x="75" y="70.7">GPIO19</text>
<text x="75" y="68.1">GPIO20</text>
<text x="164.4" y="71">GND</text>
<text x="172.5" y="66.9">SHELL</text>
<text x="241" y="71.9">11</text>
<text x="241" y="66.9">7</text>
<text x="241" y="69.4">9</text>
<text x="246.6" y="69.4">10</text>
<text x="246.6" y="71.9">12</text>
<text x="247.8" y="66.9">8</text>
<text x="52.6" y="73.2">GPIO13</text>
<text x="52.6" y="75.8">GND</text>
<text x="75" y="73.2">GPIO18</text>
<text x="78" y="75.8">GND</text>
<text x="107.3" y="77.5">GND</text>
<text x="31" y="80.2">GND</text>
<text x="52.6" y="78.3">GPIO14</text>
<text x="52.6" y="80.8">GPIO15</text>
<text x="75" y="80.8">GPIO16</text>
<text x="75" y="78.3">GPIO17</text>
<text x="224.3" y="89.1" transform="rotate(-90 224.3 89.1)">SW2</text>
<text x="266.3" y="89.1" transform="rotate(-90 266.3 89.1)">SW6</text>
<text x="62.2" y="99.9">D1</text>
<text x="71.1" y="99.9">R1</text>
<text x="76.1" y="98.8">+3V3</text>
<text x="168.9" y="99.9">D5</text>
<text x="183.6" y="101.6">BUZZER1</text>
<text x="224.3" y="100.4" transform="rotate(-90 224.3 100.4)">X</text>
<text x="266.3" y="100.8" transform="rotate(-90 266.3 100.8)">RIGHT</text>
<text x="61.5" y="105">USR</text>
<text x="70.6" y="102.4">10k</text>
<text x="152.4" y="107.5">R6</text>
<text x="224.3" y="106.9" transform="rotate(-90 224.3 106.9)">SW3</text>
<text x="266.3" y="106.9" transform="rotate(-90 266.3 106.9)">SW7</text>
<text x="62.2" y="110">D6</text>
<text x="70.6" y="112.6">47k</text>
<text x="71.1" y="110">R7</text>
<text x="151.2" y="110">200R</text>
<text x="168.7" y="109.4">Q1</text>
<text x="168.7" y="111.3">PN2222A</text>
<text x="62.2" y="115.1">SD</text>
<text x="224.3" y="118.2" transform="rotate(-90 224.3 118.2)">B</text>
<text x="266.3" y="118.5" transform="rotate(-90 266.3 118.5)">DOWN</text>
<text x="164.4" y="122.1">GND</text>
<text x="224.3" y="124.7" transform="rotate(-90 224.3 124.7)">SW4</text>
<text x="266.3" y="124.7" transform="rotate(-90 266.3 124.7)">SW8</text>
<text x="75.4" y="129.1">POWER SWITCH</text>
<text x="84.5" y="126.6">SW11</text>
<text x="109.1" y="134.2">D4</text>
<text x="148.5" y="135.7">+3V3</text>
<text x="155.5" y="133.1">GND</text>
<text x="224.3" y="135.8" transform="rotate(-90 224.3 135.8)">A</text>
<text x="266.3" y="136.1" transform="rotate(-90 266.3 136.1)">UP</text>
<text x="75.1" y="142">TP4056</text>
<text x="77.4" y="139.4">U2</text>
<text x="102.1" y="143.4">GND</text>
<text x="224.3" y="142.4" transform="rotate(-90 224.3 142.4)">SW5</text>
<text x="266.3" y="143.6" transform="rotate(-90 266.3 143.6)">SW10</text>
<text x="33.3" y="148.1">0.4R</text>
<text x="34.3" y="145.6">R2</text>
<text x="69.6" y="148.1">VCC</text>
<text x="84.4" y="148.1">BAT</text>
<text x="99.1" y="149.4">C1</text>
<text x="168.4" y="145">J1</text>
<text x="168.4" y="146.9">DISPLAY</text>
<text x="69.6" y="155.8">CE</text>
<text x="100.3" y="152">104</text>
<text x="224.3" y="153.6" transform="rotate(-90 224.3 153.6)">Y</text>
<text x="266.3" y="154.2" transform="rotate(-90 266.3 154.2)">LEFT</text>
<text x="45.7" y="160.8">D2</text>
<text x="57.1" y="160.8">R3</text>
<text x="85.3" y="157">EP</text>
<text x="92" y="161.5">GND</text>
<text x="227.9" y="158.9">GND</text>
<text x="269.8" y="158.9">GND</text>
<text x="34.3" y="163.4">CHARGE</text>
<text x="56.6" y="163.4">47k</text>
<text x="69.6" y="163.4">CHRG#</text>
<text x="82.9" y="163.4">TEMP</text>
<text x="112.2" y="162.4">BT1</text>
<text x="37.1" y="171">FULL</text>
<text x="45.7" y="168.5">D3</text>
<text x="56.3" y="171">3.3k</text>
<text x="57.1" y="168.5">R4</text>
<text x="69.6" y="171">STDBY#</text>
<text x="82.6" y="171">PROG</text>
<text x="79.6" y="176.8" transform="rotate(-90 79.6 176.8)">GND</text>
<text x="91.4" y="176.1">R5</text>
<text x="96.1" y="176.1" transform="rotate(-90 96.1 176.1)">1.5k</text>
<text x="50.8" y="182.4">C2</text>
<text x="50.8" y="185">104</text>
<text x="64.2" y="188.1">GND</text>
</g>
</svg>
